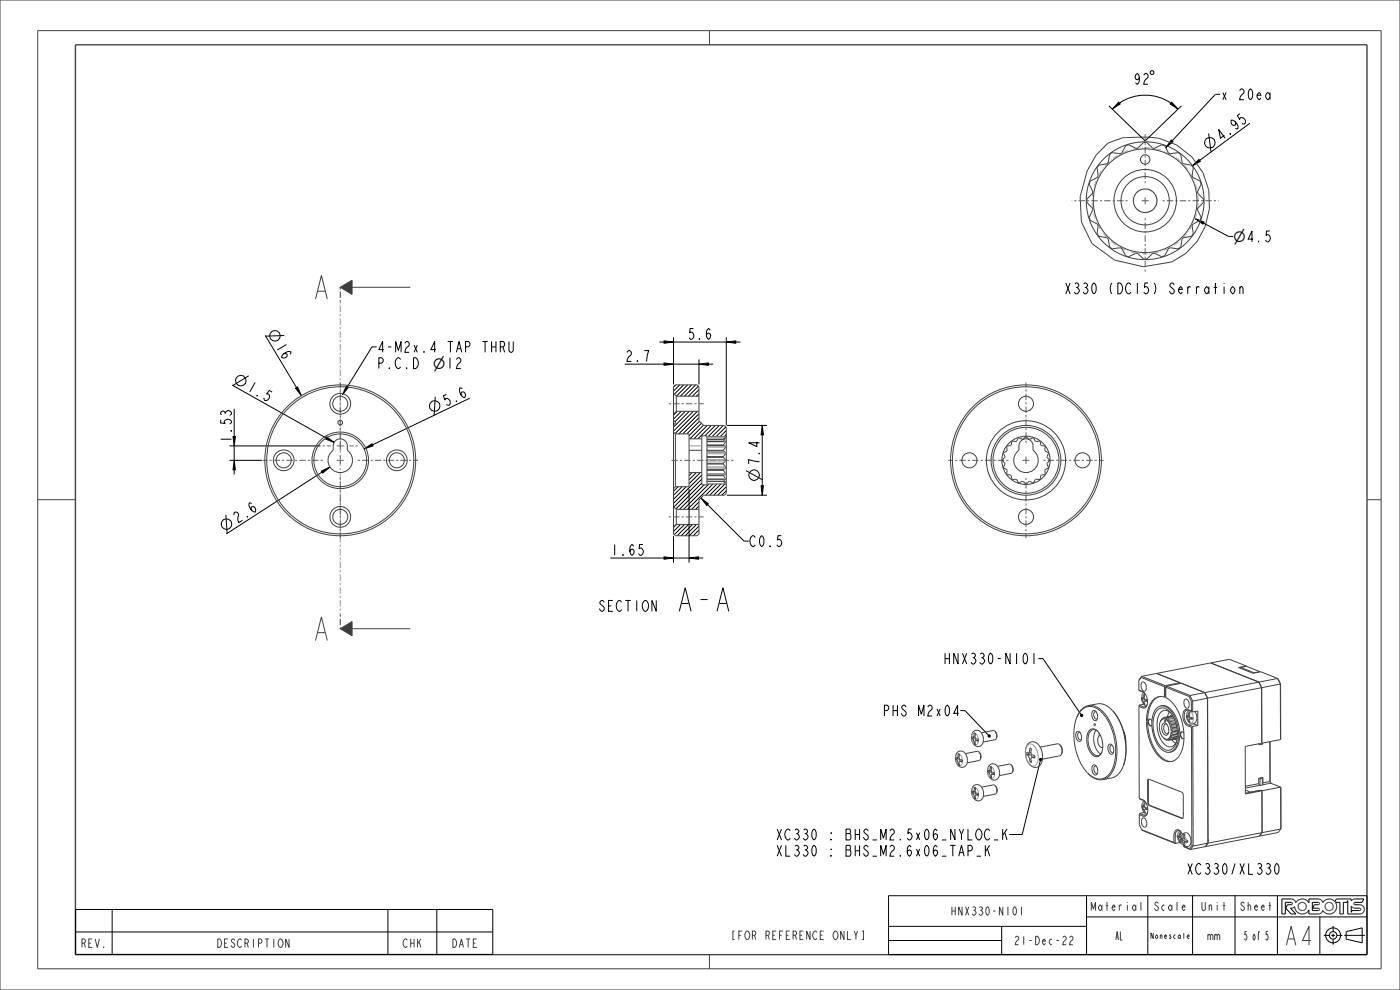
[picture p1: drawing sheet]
<svg xmlns="http://www.w3.org/2000/svg" width="297mm" height="210mm" viewBox="0 0 297 210" stroke-linecap="round" stroke-linejoin="round" font-family="sans-serif">
<path d="M72.2 60.9l2.5-1.5v3z" fill="#404040"/>
<path d="M66.9 63.4l1.3-5 1.2 5M67.4 61.8h1.5M72.2 60.9l2.5-1.5v3z" fill="none" stroke="#404040" stroke-width=".21"/>
<path d="M72.2 133.4l2.5-1.5v3z" fill="#404040"/>
<g fill="none" stroke="#404040" stroke-width=".21">
<path d="M0 0h297v210h-297zM8 6.5h285v199h-285zM150.5 6.5v3M235.1 30.3l3.1-1.1 3.1-.1a13.9 13.9 0 0 1 14.9 10.2 13.9 13.9 0 0 1-7.6 16.3l-6.1 1-6.1-1.4-4.8-3.6-2.2-4.5-.3-5.4 1.5-5.5 1.9-3.3zM74.7 60.9h12.3M142.9 82l.4-.4h4.6l.4 .4v7.2l1 1h4.4l.4 .4v14l-.4 .4h-4.4l-1 1v7.2l-.4 .4h-4.6l-.4-.4zM142.9 89.1l.5 .5-.5 .5M142.9 91.6l.4 .4M142.9 83.4l.6 .6M143.3 92v11.2M143.3 92h2.9v2.6M143.5 87.2l-.6 .6"/>
<path d="M143.5 84v3.2M143.5 87.2h4.8M143.5 84h4.8M146.2 95.5v7.7h-2.9M146.2 93.1h2.7M148.9 95.5v7.3h1.1v-.2M150 92.7v-.3h-1.1v2.2M150 92.6h4M154 92.6h.1M154 92.6l-.1 .1M154.1 92.5l-.1 .1M8 106h8"/>
<path d="M142.9 107.4l.6 .6M143.3 103.2l-.4 .4M143.5 111.2h4.8M143.5 108h4.8M143.5 108v3.2M143.5 111.2l-.6 .6M146.2 100.2h2.7M150 102.6h4M153.9 102.6h.1M154 102.6h.1M154 102.6l.1 .2M290 106h3"/>
<path d="M66.9 135.9l1.3-5 1.2 5M67.4 134.2h1.5M72.2 133.4l2.5-1.5v3zM74.7 133.4h12.3M231.5 193.2v-1.8l.5 1.5 .4-1.5v1.8M150.5 202.5v3"/>
</g>
<path d="M72.2 60.9v3M72.2 130.4v3" fill="none" stroke="#404040" stroke-width=".21" stroke-dasharray=".5 .5 1.4 .5" stroke-linecap="butt"/>
<path d="M72.2 63.9v66.5" fill="none" stroke="#969696" stroke-width=".21" stroke-dasharray=".5 .5 1.4 .5" stroke-linecap="butt"/>
<g fill="none" stroke="#000" stroke-width=".21">
<path d="M235.2 22.4l7.7 7.5M237.3 21.7l.3 .3-1.6 1.1zM237.5 21.9a9.7 9.7 0 0 1 10.9 0M248.5 29.7l.3 .3-1.5 1.3zM248.6 21.7l1.3 1.4-1.7-1.1zM250.6 22.4l-7.6 7.5M252.9 35.2l1.4-1.4 .3 .4zM256.4 28.3l.5 3.9M258.8 20h-1l-9.1 9.9M265.1 26.1l-10.6 7.9M253.5 46.4l1.9 .7-.2 .4zM255.3 47.3l5.3 2.9h1"/>
<path d="M52.8 79.7l-3.4 2.1M56.3 71.1l6.6 11.1M60.3 71.2l-3.9 .1M79.9 73.6h-1l-5.2 8.4M132.6 77.2h8.3M139.9 72.6h1M140.9 77l2 .2-2 .3zM140.9 72.3l2 .3-2 .2zM142.9 71.6v9.9M142.9 77.2h5.4M142.9 72.6h11.2M148.3 77.2l2-.2v.5z"/>
<path d="M148.3 76.2v5.3M150.3 77.2h1M154.1 72.6l2-.3v.5zM154.1 71.6v18.5M156.1 72.6h1M261.3 61l.2-.2a.85 .85 0 0 1 .5 .8 .85 .85 0 0 1-.5 .7 .83 .83 0 0 1-.2-1.3zM263 61.2l.2-.4h.3l.2 .4v1.1M263 60.8v1.5M48.7 97.6h6.9M48.7 94.6h19.3M49.2 81.7l19.9 11.2M49.7 97.6l.2 2h-.5z"/>
<path d="M49.7 86.7v5.9M49.7 94.6v3M49.7 99.6v1M62.7 82.3l.4-.2 .8 1.8zM68.2 99.9l1.8-.8-1.5 1.2zM69.3 92.7l1.6 1.1-1.9-.7zM73.5 81.9l.4 .2-1.2 1.6zM77.2 95.2l1.7-1.1 .2 .5zM92.3 84.2l-.2 3.9M99.7 84.5l-20.7 9.9M143.3 81.6l-.4 .5M143.7 87.2l-.8 .9"/>
<path d="M144.2 81.6l-1.3 1.3M144.5 87.2l-1.6 1.7M145 81.6l-1.9 2M145.4 87.2l-2.2 2.2M145.9 81.6l-2.4 2.4M146.2 87.2l-3.3 3.4M146.7 81.6l-2.4 2.4M147.1 87.2l-4.2 4.3M147.6 81.6l-2.4 2.4M147.9 87.2l-4.7 4.8M148.2 81.9l-2.2 2.1M148.3 82.7l-1.4 1.3"/>
<path d="M148.3 83.5l-.6 .5M148.3 87.8l-4.3 4.2M148.3 88.6l-3.5 3.4M148.4 89.4l-2.7 2.6M148.8 89.8l-2.6 2.6M149.2 90.2l-2.8 2.9M150 90.2l-2.8 2.9M150.9 90.2l-2.8 2.9M151.7 90.2l-2.2 2.2M152.6 90.2l-2.4 2.4M153.4 90.2l-2.3 2.4M154 90.6l-2.1 2"/>
<path d="M154.1 91.3l-1.3 1.3M154.1 92.2l-.5 .4M154.2 90.2h8.5M158.3 99.8l3.4 1.9M161.7 90.2l.3 2h-.5zM161.7 92.2v10.8M47.9 109.2l.3 4M68.3 100.1l-20.3 13.2M129.5 118.4h11.4M140.9 118.1l2 .3-2 .2zM142.9 118.4h3.3M142.9 113.7v5.7"/>
<path d="M143.5 111.2l-.6 .7M143.9 103.2l-1 1M144.4 111.2l-1.5 1.5M144.7 103.2l-1.8 1.9M145.2 111.2l-2.2 2.2M145.6 103.2l-2.7 2.7M146.1 111.2l-2.4 2.4M146.2 118.4l2-.3v.5zM146.2 103.7v15.7M146.9 100.2l-.7 .7M146.9 111.2l-2.4 2.4M147.7 100.2l-1.5 1.6"/>
<path d="M147.8 111.2l-2.4 2.4M148.2 118.4h1M148.3 106.5l-1.6 1.5M148.3 107.3l-.7 .7M148.3 111.6l-2.1 2M148.3 112.4l-1.2 1.2M148.6 100.2l-2.4 2.4M148.7 105.6l1.6 1.3-.4 .3zM148.9 100.8l-6 6M148.9 101.6l-5.9 5.9M148.9 102.5l-5.5 5.5M149.4 102.8l-5.2 5.2"/>
<path d="M150.1 107l7.7 7.8h1M150.4 102.6l-5.4 5.4M151.3 102.6l-5.4 5.4M152.1 102.6l-2.4 2.4M153 102.6l-2.4 2.4M153.8 102.6l-2.4 2.4M154.1 103.2l-1.8 1.8M154.1 104.1l-1 .9M154.2 105h8.5M161.5 103h.5l-.3 2zM221.3 139.7l8 11.9M204.7 150.7l5 5.2"/>
<path d="M209.6 156l.4-.1v.4l-.4-.1zM229.2 151.7l.4-.1v.4l-.4-.1zM220.5 161l.4-.1v.4l-.4-.1zM220.7 161.4l-3.8 15.6h-2.8M16 192.9h88.5v9.6h-88.5zM16 197.7h88.5M23.8 192.9v9.6M82.3 192.9v9.6M92.7 192.9v9.6M188.5 190h101.5v12.5h-101.5zM188.5 199.5h24M188.5 196.5h42"/>
<path d="M212.5 196.5v6M230.5 194.5h59.5M230.5 190v12.5M243.5 190v12.5M253 190v12.5M262 190v12.5M271 190v12.5M273.9 191.4h.1M274 191.4h.1M274 191.9h-.1M274 191.9h.1M274 191.4l.1 .1"/>
<path d="M274.1 191.5l.1 .1M274.1 191.8v.1M274.2 191.8h-.1M274.2 191.6v.1M274.2 191.7v.1M275.4 192.3h.1M275.4 192.3v.1M275.4 192.2v.1M275.4 192.4h.1M275.4 192.1v.1M275.4 192.4l.1 .2M275.5 192l-.1 .1"/>
<path d="M275.5 192.6h.1M275.5 191.9v.1M275.5 192.6v.1M275.5 191.9h.1M275.5 192.7h.1M275.5 192.7l.1 .2M275.6 192.9h.1M275.6 192.9l.2 .1M275.8 191.5l-.3 .4M275.8 193l.1 .1M275.9 191.5h-.1M275.9 193.1h.1"/>
<path d="M276 191.5h-.1M276 193.1h.1M276 191.4v.1M276.1 191.4h-.1M276.1 193.1h.1M276.1 191.4h.1M276.1 193.1h.2M276.3 191.4h-.2M276.3 191.4h.1M276.3 193.1h.1M276.4 191.4h.1M276.5 191.4l.1 .1"/>
<path d="M276.6 193.1h-.3M276.6 191.5h.1M276.6 193.1h.1M276.7 193l-.1 .1M276.7 191.5h.1M276.7 193h.1M276.7 191.5l.4 .5M277 192.8l-.3 .2M277 192.8h.1M277.1 192.6l-.1 .2M277.1 192h.1M277.1 192.6h.1"/>
<path d="M277.1 192v.1M277.1 192.4v.2M277.1 192.1v.1M277.1 192.4h.1M277.1 192.2v.1M277.1 192.3v.1M277.1 192.3h.1M279.7 191.4h-1.3v1.7h1.3M279.7 191.9h-.9l-.3 .7h1.2M279.7 192.6h.1M279.7 191.4h.1M279.7 193.1h.1"/>
<path d="M279.7 192.6v.1M279.7 191.9h.1M279.7 192.7h.1M279.8 193.1h-.1M279.8 191.4h.1M279.8 193.1h.1M279.8 191.9h.1M279.8 192.7h.1M279.8 191.4v.1M279.8 191.5h.1M279.9 192.7v.1M279.9 191.5h.1"/>
<path d="M279.9 191.8l-.1 .1M279.9 193.1h-.1M279.9 192.8h.1M279.9 191.8h.1M279.9 191.5v.1M279.9 193h.1M279.9 191.6h.1M279.9 191.7v.1M279.9 192.8v.1M279.9 191.7h.1M279.9 192.9h.1M279.9 191.6v.1"/>
<path d="M280 194.5v8M280.8 198.4h1.2M281.1 192.3h.1M281.1 192.3v.1M281.1 192.2v.1M281.1 192.2h.1M281.1 192.4v.1M281.1 192.5l.2 .4M281.1 192.1v.1M281.1 192v.1M281.2 191.9l-.1 .1M281.2 191.9h.1"/>
<path d="M281.2 191.8v.1M281.3 191.8h-.1M281.3 192.9h.1M281.4 192.9v.1M281.4 191.7l-.1 .1M281.4 191.7h.1M281.4 193h.1M281.5 193h.1M281.5 191.5l-.1 .2M281.5 193l.1 .1M281.6 191.5h-.1M281.6 193.1h.1"/>
<path d="M281.6 191.5h.1M281.7 191.5h-.1M281.7 193.1h.1M281.8 191.4l-.1 .1M281.8 193.1h.1M281.8 191.4h.1M281.8 193.1l.2 .1M282 191.4h-.2M282 191.4h.1M282 191.4l.2 .1M282 193.2h.1M282.1 193.2h-.1"/>
<path d="M282.1 193.1v.1M282.2 191.5h.1M282.2 193.1h-.1M282.3 191.5h.1M282.3 193.1h-.1M282.4 191.5h.1M282.4 193.1h-.1M282.4 191.5l.2 .1M282.4 193.1h.1M282.4 198.4h.8M282.5 193l-.1 .1M282.5 193h.1"/>
<path d="M282.6 191.6v.1M282.6 191.7h.1M282.6 191.7l.2 .3M282.7 192.8l-.2 .2M282.7 192.8h.1M282.7 192.7v.1M282.7 192.7h.1M282.8 192.6l-.1 .1M282.8 192.6h.1M282.8 192v.1M282.8 192.1v.1M282.8 196.4v1.2"/>
<path d="M282.8 198v.8M282.8 199.2v1.2M282.8 192.5v.1M282.8 192.4v.1M282.8 192.2h.1M282.8 192.2v.1M282.8 192.3v.1M282.8 192.3h.1M283.6 198.4h1.2M285.2 198.4h4.4M285.6 197.6l3.4-.8v3.2l-3.4-.8zM285.9 190.7h.1"/>
<path d="M286.5 193.9h.1M286.7 192.2v.1M286.7 192.2v1.3l.1-.4M286.7 193.9h.1M286.7 192.3h.1M286.7 192.3l.1 .1M286.8 192.4h.1M286.8 193.1h1.7M286.8 193.1h.1M286.9 192.4v.1M286.9 192.5l.5 .1M287.2 191.7h.1"/>
<path d="M287.2 191.7v.1M287.2 191.8h.1M287.2 191.8l.1 .1M287.3 191.9h.1M287.4 191.9h.1M287.4 192.6h.1M287.4 192.6h1.1M287.4 191.4l-.2 .2M287.5 191.9h1a.98 .98 0 0 1 .9 1 .98 .98 0 0 1-.9 1h-2.6v-2.9l-.2 .4h-.7v2.5h-.7v-2.5h-1a1.6 1.6 0 0 1-.5 2.2 1.6 1.6 0 0 1-2.2-.5l-.2 .5-.5 .3h-2.2v-.9a1.6 1.6 0 0 1-1.8 .8 1.6 1.6 0 0 1-1.2-1.5l-.4 .3h-.5l1.1 1.3h-1l-1.1-1.3 .3-.7h.8M287.5 191.4h1.5l.3-.7h-2l-.6 .4v-.4h-3.2l-.3 .6a1.6 1.6 0 0 0-2.6 .1l-.2-.4-.5-.3h-2.2v.8a1.6 1.6 0 0 0-2.8 0l-.3-.5-.4-.3h-2.3v3.2h.8v-2.5h1.2M287.5 191.4h-.1M288.5 192.6h.1"/>
<path d="M288.5 192.6v.1M288.5 193.1h.1M288.5 192.7h.1M288.6 193.1h-.1M288.6 192.7h.1M288.6 193.1h.1M288.6 192.7l.1 .1M288.7 193l-.1 .1M288.7 192.8h.1M288.7 193h.1M288.7 192.8v.1M288.7 192.9v.1"/>
<path d="M288.7 192.9h.1"/>
<circle cx="256.6" cy="30.3" r="1.13"/>
<circle cx="58.3" cy="71.2" r="1.13"/>
<circle cx="51.1" cy="80.7" r="1.13"/>
<circle cx="92.2" cy="86.1" r="1.13"/>
<circle cx="48" cy="111.2" r="1.13"/>
<circle cx="160" cy="100.8" r="1.13"/>
<circle cx="282.8" cy="198.4" r="1.59"/>
<circle cx="282.8" cy="198.4" r=".79"/>
</g>
<g fill="#000">
<path d="M237.3 21.7l.3 .3-1.6 1.1zM248.5 29.7l.3 .3-1.5 1.3zM248.6 21.7l1.3 1.4-1.7-1.1zM252.9 35.2l1.4-1.4 .3 .4zM253.5 46.4l1.9 .7-.2 .4zM140.9 77l2 .2-2 .3zM140.9 72.3l2 .3-2 .2zM148.3 77.2l2-.2v.5zM154.1 72.6l2-.3v.5zM49.7 97.6l.2 2h-.5zM62.7 82.3l.4-.2 .8 1.8zM68.2 99.9l1.8-.8-1.5 1.2z"/>
<path d="M69.3 92.7l1.6 1.1-1.9-.7zM73.5 81.9l.4 .2-1.2 1.6zM77.2 95.2l1.7-1.1 .2 .5zM161.7 90.2l.3 2h-.5zM140.9 118.1l2 .3-2 .2zM146.2 118.4l2-.3v.5zM148.7 105.6l1.6 1.3-.4 .3zM161.5 103h.5l-.3 2zM209.6 156l.4-.1v.4l-.4-.1zM229.2 151.7l.4-.1v.4l-.4-.1zM220.5 161l.4-.1v.4l-.4-.1z"/>
</g>
<path d="M16 9.5h274v193h-274z" fill="none" stroke="#454545" stroke-width=".3"/>
<path d="M245.4 42.6a2.5 2.5 0 0 0-3.5-2.3 2.5 2.5 0 0 0-.5 4.2 2.5 2.5 0 0 0 4-1.3v-.6M254.2 42.6a11.3 11.3 0 0 0-16.5-10 11.3 11.3 0 0 0-1.1 19.3 11.3 11.3 0 0 0 17.5-8l.1-1.3" fill="none" stroke="#b0b0b0" stroke-width=".21" stroke-dasharray="1.2 .4 .1 .2 .1 .4" stroke-linecap="butt"/>
<!-- layer: 02___PRT_ALL_AXES -->
<path d="M242.2 42.6h1.5M242.9 41.8v1.5M71.4 97.6h1.5M71.4 94.6h1.5M72.2 93.9v1.4M72.2 98.3v.1M216.9 97.6h1.5M217.7 96.9v1.5" fill="none" stroke="#5d5d5d" stroke-width=".21"/>
<g fill="none" stroke="#5d5d5d" stroke-width=".21" stroke-dasharray=".5 .5 1.4 .5" stroke-linecap="butt">
<path d="M242.9 38.9v-10.7M239.2 42.6h-11.8M242.9 46.3v11.5M246.7 42.6h11.8M68.5 97.6h-12.8M68.5 94.6h1.7M72.2 98.3v-1.7M72.2 93.9v-12.8M75.9 97.6h12.8M75.9 94.6h-1.7M141.9 85.6h7.4M155.6 97.6h-13.3"/>
<path d="M213.9 97.6h-12.7M217.7 93.9v-12.8M221.4 97.6h12.8M72.2 101.4v12.7M141.9 109.6h7.4M217.7 101.4v12.7"/>
</g>
<g fill="none" stroke="#404040" stroke-width=".21">
<path d="M153.5 93.2l.5-.3-.4 .4a.19 .19 0 0 0 0 .3 .19 .19 0 0 0 .3 0M153.5 93.2h.1M153.9 92.7l-.4 .5M153.9 93.6l-.2 .5a.33 .33 0 0 0-.1 .4 .33 .33 0 0 0 .3 .2v.2a.65 .65 0 0 0-.4 .6 .65 .65 0 0 0 .5 .6l-.1 .1a.69 .69 0 0 0-.4 .6 .69 .69 0 0 0 .4 .7v.3a.67 .67 0 0 0-.4 .6 .67 .67 0 0 0 .4 .6v.3a.53 .53 0 0 0-.4 .5 .53 .53 0 0 0 .3 .5l.1 .4a.34 .34 0 0 0-.4 .2 .34 .34 0 0 0 .2 .4l.2 .4M153.9 93.6h.1M213.6 94.7l.8-.2 .3-.9 .8 .1 .6-.8 .8 .3 .8-.6 .7 .6 .8-.3 .4 .7h1l.3 .9 .8 .2v1l.7 .4-.3 .9 .6 .6-.6 .7 .3 .9-.7 .4v1l-.8 .2-.3 .9h-1l-.4 .7-.8-.3-.7 .5-.7-.5-.9 .3-.4-.7h-1l-.2-.8-.9-.3 .1-.8-.8-.6 .3-.8-.5-.8 .5-.6-.3-.9 .8-.6zM153.9 101.7a.2 .2 0 0 0-.3 0 .2 .2 0 0 0 .1 .3l.2 .3M153.9 101.7h.1M153.9 102.3h.1M153.9 102.3l-.4-.2 .4 .5M228.4 155.2h.5l.5 .7v.9l-.3 .5-.5-.2-.3-.6-.1-.7zM229.2 155.4l-.5 .1v.8l.3 .6 .4-.1"/>
<path d="M231.8 150.8h.5l.5 .6v.9l-.3 .6-.5-.2-.3-.6-.1-.7zM232.1 153.5l.3 .1-.1 .4-.2-.2zM232.6 151l-.5 .1-.1 .7 .4 .7 .4-.1M232.8 149.3l-1.9 .4M235.3 157.9h.5l.4 .7 .1 .9-.4 .5-.4-.2-.4-.6-.1-.7zM236 158.1l-.4 .1-.1 .8 .3 .6 .4-.1M243.9 152.5l-.2 .3v.6l.2 .4 .3 .2M244.4 153.8l-.2 .2M244.4 153l-.4-.5-.4 .4 .1 .7 .5 .4M247.2 152.8l.1 .3M250.7 155.2l-.2 .4v.5l.2 .4 .3 .2M250.7 155.2l.5 .4"/>
<path d="M250.7 155.2l-.2 .3v.5l.2 .5 .3 .2M251.2 156.6l-.2 .1M231.9 162.4l.5-.1 .4 .7 .1 .9-.4 .5-.4-.1-.4-.6-.1-.8zM232.6 162.6h-.4l-.1 .8 .3 .6 .5-.1M235.8 165l-1.9 .4"/>
<circle cx="242.9" cy="33.8" r="1"/>
<circle cx="60.2" cy="97.6" r="2.2"/>
<circle cx="60.2" cy="97.6" r="1.6"/>
<circle cx="72.2" cy="85.6" r="2.2"/>
<circle cx="72.2" cy="85.6" r="1.6"/>
<circle cx="72.2" cy="89.6" r=".5"/>
<circle cx="84.2" cy="97.6" r="2.2"/>
<circle cx="84.2" cy="97.6" r="1.6"/>
<circle cx="205.7" cy="97.6" r="1.6"/>
<circle cx="217.7" cy="85.6" r="1.6"/>
<circle cx="229.7" cy="97.6" r="1.6"/>
<circle cx="72.2" cy="109.6" r="2.2"/>
<circle cx="72.2" cy="109.6" r="1.6"/>
<circle cx="217.7" cy="109.6" r="1.6"/>
<circle cx="247.2" cy="153" r=".17"/>
</g>
<!-- layer: 3_ALL_AXES -->
<g fill="none" stroke="#404040" stroke-width=".21">
<path d="M203.1 159.6l.5-.3h.5l.5 .3 .4 .6 .2 .7v.8l-.2 .6-.5 .4h-.8l-.8-.8-.2-1.3zM206.5 155.2l.5-.3h.5l.5 .3 .4 .5 .2 .8v.8l-.2 .6-.5 .4h-.8l-.8-.8-.2-1.3zM207.3 159.4l-2.5 .5M210.7 155l-2.5 .4M211.1 156.9l-2.5 .5M218.2 157.7l.7-.3 .7 .1 .7 .5 .6 .9 .3 1.3-.1 1.1-.4 .9-.6 .5-.6 .1-.6-.3-.6-.5-.5-.8-.2-1-.1-1 .3-.9zM224.3 157.8l-3.6 .7M242.7 146.9l-.5 .7 .1 1 .3 .8 .6 .3M252.2 150.7l-.4 .7v1l.4 .8 .6 .3 .7-.1 .4-.7v-.9l-.5-.9M206.5 166.7l.5-.3 .5 .1 .5 .2 .4 .6 .2 .7v.8l-.2 .6-.4 .4h-.9l-.7-.8-.3-1.2zM207.7 161.3l-2.5 .5M209.9 162.3l.5-.3 .5 .1 .5 .2 .4 .6 .2 .7v.8l-.2 .6-.4 .4h-.9l-.8-.8-.2-1.2z"/>
<path d="M210.7 166.5l-2.5 .5M211.1 168.5l-2.5 .4M214.1 162.1l-2.5 .5M214.5 164l-2.5 .5M224.8 160.3l-3.6 .7M242.8 169.9l-.5 .7v1l.4 .7 .6 .4M249.8 177.3l.3 1.2 .4 .4 .4 .2M249.8 177.3h.1M250.3 176.3l-.3 .4-.2 .6M250.6 177.7l.1-.5 .4-.4 .5-.2 .4 .2 .6 1.1v.8l-.1 .5-.5 .4-.7-.2-.5-.5-.2-.8M256.5 178.2h-.3"/>
</g>
<g fill="none" stroke="#969696" stroke-width=".21">
<path d="M206.4 155.6l.2-.1 .4 .1 .5 .7v1.1l-.4 .6-.5-.2-.4-.7-.1-.8zM218 158.1l.5-.3 .6 .2 .5 .6 .5 .8 .1 1.1v.8l-.3 .8-.5 .4-.5-.1-.4-.3-.8-1.2-.1-1.6 .1-.7zM242.4 148.9l.4 .6h.6M242.9 147.1l-.5 .2-.2 .7M242.9 147.1h.1M251.7 151.8l.2-.7 .4-.2 .5 .4 .3 .7v.8l-.3 .5h-.5l-.4-.6M203 160l.3-.1 .3 .1 .5 .8v1l-.4 .6-.5-.2-.4-.7-.1-.8zM206.4 167.1l.3-.1 .3 .1 .5 .8 .1 1-.4 .6-.6-.2-.3-.7-.1-.8zM209.8 162.7l.3-.1 .3 .1 .5 .8 .1 1-.5 .6-.5-.2-.4-.7-.1-.8zM242.4 171.9l.5 .6 .5-.1M243 170.1l-.5 .1-.2 .8M243 170.1h.1"/>
<path d="M250 178.3l.4 .5 .4 .1M250.5 176.5l-.5 .1-.2 .7M250.5 176.5h.1"/>
</g>
<!-- layer: 7_ALL_FEATURES -->
<g fill="none" stroke="#404040" stroke-width=".21">
<path d="M233.1 35l1.8-.3 .2-.3 .3-1.6 .5-.4 1.8 .2 .3-.3 .8-1.4 .6-.2 1.5 .7h.4l1.3-1.2h.7l1.1 1.1 .4 .2 1.6-.8 .3 .1 .4 .1 .9 1.6 .3 .1 1.6-.2 .6 .4 .3 1.7 .4 .3 1.5 .2 .4 .6-.2 1.6 .1 .4 1.6 .8 .2 .7-.7 1.4v.4l1.2 1.3v.7l-1.1 1.2-.1 .3 .7 1.7-.1 .4-.1 .2-1.6 .9-.1 .4 .2 1.6-.4 .5-1.7 .4-.2 .3-.3 1.6-.6 .4-1.8-.2-.3 .2-.7 1.4-.7 .3-1.4-.8h-.4l-1.3 1.3h-.7l-1.2-1.2-.3-.1-1.7 .8-.2-.1-.4-.2-.9-1.5-.4-.1-1.6 .2-.5-.4-.4-1.8-.3-.2-1.6-.3-.4-.5 .2-1.8-.2-.3-1.4-.8-.2-.6 .7-1.5v-.4l-1.2-1.3v-.7l1.1-1.1 .1-.4-.7-1.6v-.2l.2-.5 1.6-.8 .1-.4-.3-1.6zM71 93.7a1.5 1.5 0 0 1 1.7-.5 1.5 1.5 0 0 1 1 1.4v.9a2.6 2.6 0 0 1 .4 3.9 2.6 2.6 0 0 1-3.9 0 2.6 2.6 0 0 1 .5-3.9v-.9zM146.2 94.6v.9h2.7v-.9M150 99.8h3.5M150 99.6h3.5M150 98.4h3.5M150 98.3h3.5M150 97h3.5M150 96.9h3.5M150 92.7v9.9M150 95.7h3.5M150 95.5h3.5"/>
<path d="M150 94.5h3.5M150 94.4h3.5M150 93.7h3.5M150 93.6h3.5M150 93.2h3.5M216.8 93.4a1.5 1.5 0 0 1 1.5-.2 1.5 1.5 0 0 1 .9 1.4v.9a2.6 2.6 0 0 1 .4 3.9 2.6 2.6 0 0 1-3.9 0 2.6 2.6 0 0 1 .5-3.9 2.05 2.05 0 0 1 .6-2.1zM150 102.1h3.5M150 101.7h3.5M150 101.6h3.5M150 100.9h3.5M150 100.8h3.5M206.1 156.6l.4 .4 .2 .9"/>
<path d="M206.4 156.4l.3-.9 .2 .1v.9l.6 .3v.2M206.4 156.4l-.3-.2v.4M206.5 156.4v.2M206.5 156.6l.4 .1 .2 .4M206.5 156.6h-.4M206.9 156.3l-.5 .1M206.9 157.8l-.2 .1M207 157.1l-.1 .2 .1 .7-.3-.1M207.3 159.4l.4 .1M207.5 157l-.5 .1M207.5 157h.1M207.5 157v.2l-.5-.1"/>
<path d="M207.7 159.5l.1 .2M207.8 159.7l.2 .7v.6M207.8 159.7l.3 .6-.1 .7M210.7 155l.4 .1M211.1 155.1l.4 .7-.1 .8M211.1 155.1l.3 .7v.8M211.4 156.6l-.3 .3M218.1 159.8l.3-.3 .1-.8h.2l.1 .1v1l.4 .4a.26 .26 0 0 1 .3 0 .26 .26 0 0 1 0 .3M218.1 159.8l-.3-.2v.5M218.3 159.7v.3M218.7 159.7l-.6 .1M224.3 157.8l.5 .2"/>
<path d="M224.8 158l.2 .1M225 158.1l.3 .9-.1 .9M225.2 159.9l-.4 .4M228.5 152.1l.8-1.4 1.1-.9a3.5 3.5 0 0 1 4 1.6 12.3 12.3 0 0 1 1.5 12.4l-.3 .5a2.98 2.98 0 0 1-4.8-.3M228.5 152.1l1.1-1.6 .6-.4 .7-.2h.8l.8 .3 1.4 1.1 1.4 2 .9 2.4 .5 2.8-.1 2.6a4.5 4.5 0 0 1-2.7 4.1 3.2 3.2 0 0 1-3.1-1.2M228.5 152.1l-.5 1.6-.2 1.9a12.3 12.3 0 0 0 3 8.4M231.2 154.9l.6-.3 .7 .2 .7 .8 .5 1 .2 1.3v1.2l-.4 .9-.6 .5h-.6l-.6-.4-.5-.7-.4-.9-.2-1v-1.1l.2-.9zM232.5 154.9l-.4 1.1v1.5l.5 1.5 .9 .9M232.8 149.3h.8l.8 .2 1.7 1.3M232.9 155.2l-.8-.4-.8 .3-.4 1.1v1.5l.5 1.5 .8 .9 .8 .1 .7-.6M233.2 156.1l-.3 .7 .1 .9 .4 .7 .5 .1M233.2 155.5v.6"/>
<path d="M233.5 156l-.3 .1M233.8 159.5l-.1 .1M236.1 150.8a12 12 0 0 1 1.6 12.8l-.8 1-1.1 .4M236.1 150.8a12.5 12.5 0 0 1 2.2 11.6M238.3 155l.4 1.3 .1 1.4M238.5 155.5l.3 1.6M241.6 144.4v2M241.6 146.4l1 .4 .5 .6 .3 1.1-.1 1.2M241.6 146.4l1.2 .6M241.6 149.8l.1 19.6M241.7 149.6l1.1 .4 .5-.4M241.7 149.6l-.1 .2"/>
<path d="M242.1 143.7l-.5 .7M242.1 143.7l4.9 2M242.2 148.3l.5 1.1M242.2 143.5l-.6 .9M242.2 143.5l-.1 .2M242.2 143.5l5 1.9M242.2 143.5l14.6-2.9 10.3 4.1M242.3 144.8l.4-.1 .4 .6 .1 .8-.4 .5-.4-.1-.3-.6v-.6zM242.4 148.1l-.2-.2v.4M242.4 148.1l.4-.8 .1 .1-.1 .8 .6 .2M242.5 148.1v.1M242.5 148.2l.3 .2 .2 .3"/>
<path d="M242.5 148.2l-.3 .1M242.7 149.4l-1 .2M242.7 148l-.3 .1M242.9 149.3l-.2 .1M243.3 149.7l-.2 .3-.4 .2-1.1-.4M243.3 149.6h.1M243.4 148.6h.1M243.4 148.6l-.5 .1M243.4 148.8l-.6-.1 .1 .7h-.2M245.4 142.8l10.2 4.1M245.6 150.6a2.06 2.06 0 0 1 3 1l.7 1.4 .4 1.5 .1 1.5-.2 1.4-.6 1.1-.8 .6h-.8l-.9-.6a6.8 6.8 0 0 1-1.1-7.7zM245.9 147.8l-1 .4-.7 .9-.6 1.3-.3 1.5a10 10 0 0 0 3.5 9.3l.8 .3 .7 .1"/>
<path d="M245.9 147.8l1.1 .1M245.9 147.8l-.8 .5-.7 .7-.5 1.1-.3 1.3-.1 1.6 .1 1.4 .7 3.2a5.7 5.7 0 0 0 3.2 3.8l.8 .1M246 147.8h-.1M246.2 149.7l1.2 .1 1.1 .8 1 1.5 .6 2 .2 2.1-.3 1.7-.8 1.2-1.1 .5M246.2 149.7l1.2 .2 1 .9 .9 1.5 .6 1.8 .1 1.9-.2 1.7-.7 1.3-1 .6M246.2 149.7l-.5 .3-.5 .5-.7 1.4-.1 1.8 .3 2.2a4.5 4.5 0 0 0 2.9 3.7h.5M246.3 152.8l-.1 .3M246.3 152.7v.1M246.3 152.7h.1M246.4 152.8l-.4 .7v1.1l.3 1.1 .4 .7M246.4 152.8h.1M246.4 152.8l.5-.3 .5 .2 .5 .5 .4 .9 .1 1-.1 .9-.3 .6-.5 .2"/>
<path d="M246.4 152.7h-.1M246.4 152.7l-.1 .1M246.6 152.3l-.2 .4M246.6 152.3v.2M246.6 152.5h.1M246.7 153.5l.3-.2 .3 .1 .5 .8 .1 1.1-.4 .6-.5-.1-.4-.7-.1-1zM246.7 156.4l.3 .3M246.7 156.4l.4 .3M246.8 152.3h-.2M246.9 152.2l-.2 .3M247 152.2h-.1M247 152.4h.1"/>
<path d="M247 152.2h.1M247 152.2v.2M247 145.7v2.2M247 156.7h.1M247.1 156.7h.1M247.1 156.7h-.1M247.1 156.7l.4 .3M247.1 156.7l.3 .1M247.2 145.4l-.2 .3M247.2 145.8v2M247.2 145.8l.1 .1M247.2 147.8l.1 .1"/>
<path d="M247.2 147.8l-.2 .1M247.3 145.8v2.2a8.9 8.9 0 0 1 3.8 7.4v2.3l-.5 1.9-.9 1.3-1.2 .6M247.3 145.8l.2-.2 4.9 1.9M247.3 145.8l4.9 1.9M247.4 145.6l-.2 .2M247.4 145.6h.1M247.4 152.2h.1M247.4 152.2l-.4 .2M247.4 156.9l.1 .1M247.4 156.9h.1M247.4 156.9l.5 .1M247.4 156.8h.1"/>
<path d="M247.5 152.2v.4M247.5 157h.1M247.5 152.6h.1M247.6 153.7l-.3-.1-.3 .2-.1 .9 .4 .8 .4 .1 .2-.2M247.7 157h-.2M247.8 152.5l-.3 .1M247.8 152.5l.1 .1M247.8 156.8l.1 .2M247.8 156.8h.1M247.8 156.8l.4 .1M247.9 152.6l-.1 .4h.4M247.9 157h.1"/>
<path d="M248.1 151l-.5 1M248.2 156.5v.4M248.2 156.5h.1M248.2 153l.1 .1M248.3 153.1l-.2 .4 .4 .1M248.4 151.3l-1.1-.6h-.5l-.4 .3a5.3 5.3 0 0 0-.2 5.7l.8 1.1 .9 .6 .9-.1 .7-.7M248.5 153.6l.1 .1M248.5 156.5h-.3M248.6 151.5l-.3 .4M248.6 153.7l-.2 .4 .3 .2M248.6 156.4l-.1 .1M248.6 156.9l.8 .8"/>
<path d="M248.7 154.3l.1 .2M248.8 155.9l-.4 .2 .2 .3M248.8 154.5l-.3 .3 .3 .3M248.8 151.8l-1.8 .4M248.8 155.8v.1M248.8 155.1v.1M248.8 155.2l-.3 .3 .3 .3M248.8 151.9l-1.4 .3M248.9 152l-1.4 .2M249 152.3l-1.2 .2M249 152.3l-1.1 .3M249.2 152.8l-1 .2"/>
<path d="M249.2 156.8l.5 .3M249.3 152.9l-1 .2M249.5 153.4l-1 .2M249.5 153.6l-.9 .1M249.6 157.3l-.1 .3M249.6 154.2l-.9 .1M249.7 154.3l-.9 .2M249.7 156.7h.1M249.7 156.7l-1.8 .3M249.7 156.6v.1M249.7 156.6l-1.5 .3M249.7 154.9l-.9 .2"/>
<path d="M249.8 155.1l-1 .1M249.8 156.3l-1.3 .2M249.8 156.2l-1.2 .2M249.8 155.6l-1 .2M249.8 155.7l-1 .2M250.3 145v-.2l-3.1 .6M250.6 144.9l-3.2 .7M251.4 148.4h.4l.4 .6 .1 .8-.4 .4-.4-.1-.3-.5v-.7zM251.7 151.8v.3M251.8 151.8h.1M251.7 152.1l.6 1.1M251.8 151.8l.1 .1"/>
<path d="M251.9 151.9l.5-.8-.1 .8 .3 .3a.26 .26 0 0 1 .3 0 .26 .26 0 0 1 .1 .3h-.5M252 151.9v.1M252 152l.4 .2 .1 .3M252 152l-.3 .1M252.2 147.7l.5 1.1M252.3 151.8l-.4 .1M252.4 153.1l-.1 .1M252.4 152.5l-.1 .2 .2 .5h-.2M252.4 152.5h.1M252.4 147.5l.6 1.2M252.4 147.5l-.2 .2M252.7 148.8v2"/>
<path d="M252.7 150.8l-.9-.3h-.3l-.4 .5-.2 .8 .2 1 .4 .8 .4 .3 .9 .4M252.7 150.8l.3 .2M252.8 154.3v25.1M253 152.4l-.5 .1M253 152.4h.1M253 148.7l-.3 .1M253 148.7v2.3M253 151l-.9-.4-.4 .1-.3 .4-.2 .7 .1 .8 .4 .8 .4 .3 .9 .4M253 151l1.1-.2v3.1M253 154.1l.1 25.4M253 154.1l-.2 .2M253.2 153.5h.1"/>
<path d="M253.2 153.5l.9 .4M254.1 153.9l-1.1 .2M255.6 146.9l.6 1.2v30.8M256.8 140.6l4-.7 6.5 2.6M263.2 141.6l-.1 .1M263.2 141.6l2.8 1.1M264.4 141.3l-1.2 .3M264.5 141.4l-.1-.1-1.7 .3 3.1 1.2 1.7-.3 3.5 1.4M264.5 141.4h.1M266 142.7v.1M267 157.8l.3 .2M267.1 144.7l.6 1.2v11.7"/>
<path d="M267.3 142.5l-1.3 .2M267.3 142.5h.1M267.3 157.7v.3M267.6 145.9l.1 11.8M267.8 157.6v.3M267.8 157.9l-.5 .1M267.9 157.6l-.1 .3M269.4 157.3v8.5M269.4 157.3l.1 8.5M271 143.9l-18.6 3.6M271 143.9l.7 1.2M271 143.9l.6 1.2"/>
<path d="M271.6 145.1l-18.6 3.6M271.6 145.1h.1M271.6 145.1v11.8M271.6 156.9l-7.4 1.4v10.1l7.5-1.4M271.7 145.1l-.1 11.8M202.7 161.1l.4 .3 .2 .9M203 160.8l.3-.9 .2 .1v.9l.6 .4v.3l-.5-.1M203 160.8l-.3-.1v.4M203.1 160.8v.2M203.1 161l.4 .2 .2 .3M203.1 161l-.4 .1M203.5 160.7l-.5 .1"/>
<path d="M203.5 162.2l-.2 .1M203.6 161.5l-.1 .2 .1 .7-.3-.1M204.1 161.4l-.5 .1M204.1 161.4h.1M206.2 168.2l.3 .3 .3 .9M206.4 167.9l.3-.9 .2 .1v.9l.7 .3v.2M206.4 167.9l-.2-.1v.4M206.5 167.9l.1 .2M206.6 168.1l.3 .2 .2 .3M206.6 168.1l-.4 .1M206.9 167.8l-.5 .1M207 169.4h-.2"/>
<path d="M207.1 168.6l-.2 .3 .1 .6-.2-.1M207.6 168.5l-.5 .1M207.6 168.5h.1M207.6 168.5v.2l-.5-.1M208 161l-.3 .3M209.6 163.8l.3 .3 .2 .9M209.8 163.5l.3-.9 .2 .1v.9l.7 .3v.2M209.8 163.5l-.2-.1v.4M209.9 163.5l.1 .2M210 163.7l.3 .2 .2 .3M210 163.7l-.4 .1M210.3 163.4l-.5 .1"/>
<path d="M210.3 164.9l-.2 .1M210.5 164.2l-.2 .3 .1 .6-.3-.1M210.7 166.5l.4 .2M211 164.1l-.5 .1M211 164.1h.1M211 164.1v.2l-.5-.1M211.1 166.7l.1 .1M211.2 166.8l.3 .7-.1 .6M211.4 168.1l-.3 .4M214.1 162.1l.4 .1M214.5 162.2l.1 .2M214.6 162.4l.3 .7-.1 .6"/>
<path d="M214.8 163.7l-.3 .3M217.8 160.1l.5 .5 .2 1M218.3 160l.5 .2 .2 .5M218.3 160l-.5 .1M218.8 161.6h-.3M218.9 160.7l-.2 .3 .1 .7-.3-.1M219.5 160.6l-.6 .1M219.5 160.5v.1a.3 .3 0 0 1-.2 .2 .3 .3 0 0 1-.3-.1h-.1M230.8 164h.1M241.7 169.4l1.1 .5M241.7 172.8v2.1l.5 1.1M241.7 172.5l1.1 .4 .6-.3"/>
<path d="M241.7 172.5v.3M242.2 176l7.1 2.9M242.2 176l6.8 2.7M242.3 171.2v-.3l.2 .1 .3-.8 .2 .1-.1 .9 .6 .2M242.3 171.2l.5 1.1M242.3 173.6h.5l.4 .6 .1 .8-.4 .4-.4-.1-.3-.5v-.7zM242.6 171v.2M242.6 171.2l.3 .1 .2 .3M242.6 171.2h-.3M242.7 172.4l-1 .1M242.8 171l-.3 .1M242.8 169.9l.1 .1"/>
<path d="M242.8 169.9l.6 1.3v1.4M242.9 172.3h-.1M243.4 172.6l-.3 .4-.3 .2-1.1-.4M243.4 172.5v.1M243.5 171.6h.1M243.5 171.6h-.5M243.5 171.7h-.6l.1 .7-.2-.1M243.6 165.3l7.2 2.8 .2 .6-.1 4.9-7.3-2.8-.1-.5zM243.7 165.3l-.1 4.9 .2 .5 7.1 2.9M248.3 161.5h.1M248.4 161.6h-.1M248.4 161.5v.1"/>
<path d="M248.5 161.5h-.1M248.7 161.5h-.3M249 178.7l.3 .2M249.8 177.3v.3M249.8 177.3h.1M249.8 177.3l.3 .1 .3-.8 .1 .1-.1 .6 .2 .4M249.8 177.6l.6 1.1M250.1 177.4v.2M250.1 177.6l.5 .2M250.1 177.6h-.3M250.3 178.7l-1 .2M250.4 177.4h-.4"/>
<path d="M250.4 176.3l-.5-.1-.5 .4-.1 2.3M250.4 176.3l.1 .1M250.4 176.3l.4 .7M250.4 176.3l-.6-.3-.6 .4-.2 .7v1.6M250.5 178.7h-.1M250.5 178l-.1 .3 .2 .5-.2-.1M250.6 178h.1M250.6 177.7h.1M250.6 177.7l.2 .2M250.6 177.7v.4M250.6 178.1l.3 .4 .3 .8M250.7 177.9v.2"/>
<path d="M250.7 178.1l.4 .2 .2 .3M250.7 178.1h-.1M250.8 177.9l.4-.9 .2 .1-.1 .8 .2 .3 .5 .1v.2v.2l-.6-.1M250.9 173.6h.1M251.1 179.3v.2M251.1 179.5l1.5 .7M251.1 179.5l1.2 .5M251.2 177.7l-.4 .2M251.3 179.3h-.1M251.3 177v.2M251.4 178.6l-.2 .2 .2 .6-.2-.1M252 178.6h-.6"/>
<path d="M252.8 179.4l.3 .1M252.8 179.4l-.5 .6M253.1 179.5l-.5 .7M255.7 179.6l-3.1 .6M255.7 179.6h.1M256.2 178.9l-.5 .7M256.3 178.9l-.6 .7M264.2 167.6l1.1 .5M267 165.1l.3 .1M267 165.1v1.1M267 166.2l-2.8 .6M267 166.2l.2 .4"/>
<path d="M267.2 177.3v.1M267.2 166.6l-3 .6M267.2 166.6h.1M267.3 165.2v1.4M267.4 167.6l.3 .1v8.9l-.5 .8M267.4 167.6l-3.2 .7M267.4 167.6h.1M267.8 176.6l-.6 .8M267.8 165.1l-.5 .1M267.8 165.1v1.4M267.8 166.5l-.5 .1M267.9 166.5h-.1"/>
<path d="M267.9 164.9l-.9 .2M267.9 164.9v1.2M267.9 164.9l-.1 .2M267.9 166.1v.4M269.4 165.8l-1.5 .3M269.4 165.8h.1M269.4 165.8l.2 .3M269.5 165.8l.1 .4M269.6 166.1l-1.7 .4M269.6 166.1l2.1 .9M271.7 167v8.9M271.7 175.9l-.6 .7-15.4 3"/>
<path d="M271.7 175.9l-18.6 3.6M252.3 180l.3 .2"/>
<circle cx="242.9" cy="42.6" r="12.5"/>
<circle cx="242.9" cy="42.6" r="11"/>
<circle cx="242.9" cy="42.6" r="6.6"/>
<circle cx="242.9" cy="42.6" r="5.1"/>
<circle cx="242.9" cy="42.6" r="2.5"/>
<circle cx="72.2" cy="97.6" r="16"/>
<circle cx="72.2" cy="97.6" r="15.6"/>
<circle cx="72.2" cy="97.6" r="6"/>
<circle cx="72.2" cy="97.6" r="5.6"/>
<circle cx="217.7" cy="97.6" r="16"/>
<circle cx="217.7" cy="97.6" r="15.6"/>
<circle cx="217.7" cy="97.6" r="8.4"/>
<circle cx="217.7" cy="97.6" r="7.4"/>
<circle cx="217.7" cy="97.6" r="7"/>
<circle cx="217.7" cy="97.6" r="5.1"/>
</g>
<g fill="none" stroke="#969696" stroke-width=".21">
<path d="M146.2 94.6h2.7M150 99.3h3.9M150 99h3.9M150 97.8h3.9M150 97.5h3.9M150 96.2h3.9M150 96h3.9M150 94.9h3.9M150 94.6h3.9M150 93.7h3.9M150 92.7h3.9M153.8 93h.1"/>
<path d="M150 102.6h3.9M150 101.6h3.9M150 100.7h3.9M150 100.4h3.9M153.8 102.3h.1M206.8 156.7l-.5 .1M206.9 157.3l-.3 .1M206.9 156h-.3M207.5 157l-.4 .1M218.7 159.2l-.3 .1M233.2 155.6v.1M242.4 146.7l.2 .2"/>
<path d="M242.7 148.9h-.2M242.8 148.3l-.5 .1M242.8 147.7l-.3 .1M243.1 149.8l-.5 .1-.2 .3M243.4 148.6l-.4 .1M246.7 152.5h-.1M247.1 152.4h-.1M247.5 156.9h-.1M247.9 156.8h-.1M248.5 156.5l-.4 .1M249 152.2l-1.6 .3M249.2 152.6l-1.4 .3"/>
<path d="M249.2 152.7l-1.3 .3M249.4 153.2l-1.3 .2M249.4 153.3l-1.2 .2M249.6 153.8l-1.2 .3M249.6 153.9l-1.2 .3M249.7 154.5l-1.2 .3M249.7 154.6l-1.2 .3M249.8 155.2l-1.3 .2M249.8 155.3l-1.3 .2M249.8 155.9l-1.4 .2M249.8 155.8l-1.4 .2M252 150.5l.1 .2"/>
<path d="M252.3 152.7h-.2M252.3 152.1l-.4 .1M252.3 151.5l-.2 .1M253 152.4l-.5 .1M253.2 153.5l-1.1 .2-.1 .3M203.4 161.1l-.5 .1M203.5 161.7l-.3 .1M203.5 160.4h-.3M204.1 161.4l-.4 .1M206.9 168.2l-.5 .1M206.9 168.9h-.2M206.9 167.5h-.2"/>
<path d="M207.6 168.6h-.4M210.3 163.8l-.5 .1M210.3 164.5h-.2M210.3 163.1h-.3M211 164.1l-.4 .1M218.6 160.2l-.6 .1M218.7 161h-.3M219.5 160.6l-.4 .1M242.5 169.7l.1 .1M242.8 171.9h-.2M242.8 171.3l-.4 .1M242.8 170.7h-.2"/>
<path d="M243.2 172.8l-.6 .1-.1 .2M243.5 171.6l-.4 .1M243.6 165.6h-.1M243.6 170.2l-.1 .1M243.9 170.8l-.1 .1M249.8 177.3l-.8 .1M250.4 178.2l-.2 .1M250.4 177.7l-.4 .1M250.4 177.1h-.2M250.6 178.2l.4 .9M250.9 173.6h-.2M251 177.3l-.2 .1-.2 .4"/>
<path d="M251 178.2l-.3 .1M251.2 178.8l-.2 .1M251.3 177.4l-.3 .1M251.3 177.4l.4 .8M251.7 178.6l-.2 .4-.2 .2M251.8 178.5l-.3 .1"/>
</g>
<text font-size="6.5" x="139.7" y="129.7">A-A</text>
<text font-size="5.2" fill="#404040" x="271.8" y="200.5">A4</text>
<g font-size="3.2">
<text x="261.6" y="51.3">⌀4.5</text>
<text x="261.6" y="51.3">⌀</text>
<text x="91.8" y="78.2">⌀12</text>
<text x="91.8" y="78.2">⌀</text>
</g>
<g font-size="3">
<text x="240.3" y="17.9">92</text>
<text x="258.8" y="21.2">x 20ea</text>
<text x="258.9" y="30.1" transform="rotate(-37 258.9 30.1)">4.95</text>
<text x="225.6" y="62.3">X330 (DC15) Serration</text>
<text x="145.7" y="72">5.6</text>
<text x="58.3" y="73.5" transform="rotate(59 58.3 73.5)">16</text>
<text x="79.9" y="74.7">4-M2x.4 TAP THRU</text>
<text x="132.6" y="76.7">2.7</text>
<text x="52.2" y="82.7" transform="rotate(29 52.2 82.7)">1.5</text>
<text x="79.9" y="78.2">P.C.D</text>
<text x="94.4" y="86.3" transform="rotate(-26 94.4 86.3)">5.6</text>
<text x="49.1" y="94.1" transform="rotate(-90 49.1 94.1)">1.53</text>
<text x="161.1" y="98.9" transform="rotate(-90 161.1 98.9)">7.4</text>
<text x="50.3" y="111.1" transform="rotate(-33 50.3 111.1)">2.6</text>
<text x="129.5" y="117.8">1.65</text>
<text x="158.8" y="115.9">C0.5</text>
<text x="127" y="129.7">SECTION</text>
<text x="200" y="140.9">HNX330-N101</text>
<text x="187.2" y="151.9">PHS M2x04</text>
<text x="164.4" y="178.2">XC330 : BHS_M2.5x06_NYLOC_K</text>
<text x="164.4" y="181.6">XL330 : BHS_M2.6x06_TAP_K</text>
<text x="251.6" y="185.5">XC330/XL330</text>
</g>
<g font-size="2.3" fill="#404040">
<text x="200.5" y="194.2">HNX330-N101</text>
<text x="232.3" y="193.2">Material</text>
<text x="245.2" y="193.2">Scale</text>
<text x="255.1" y="193.2">Unit</text>
<text x="263.2" y="193.2">Sheet</text>
<text x="17" y="201">REV.</text>
<text x="44.9" y="201">DESCRIPTION</text>
<text x="84.8" y="201">CHK</text>
<text x="95" y="201">DATE</text>
<text x="154.9" y="199.3">[FOR REFERENCE ONLY]</text>
<text x="214.4" y="200.4">21-Dec-22</text>
<text x="236.2" y="199.4">AL</text>
<text x="255.5" y="199.4">mm</text>
<text x="263.8" y="199.4">5 of 5</text>
</g>
<text font-size="1.6" fill="#404040" x="244.3" y="199.1">Nonescale</text>
</svg>
